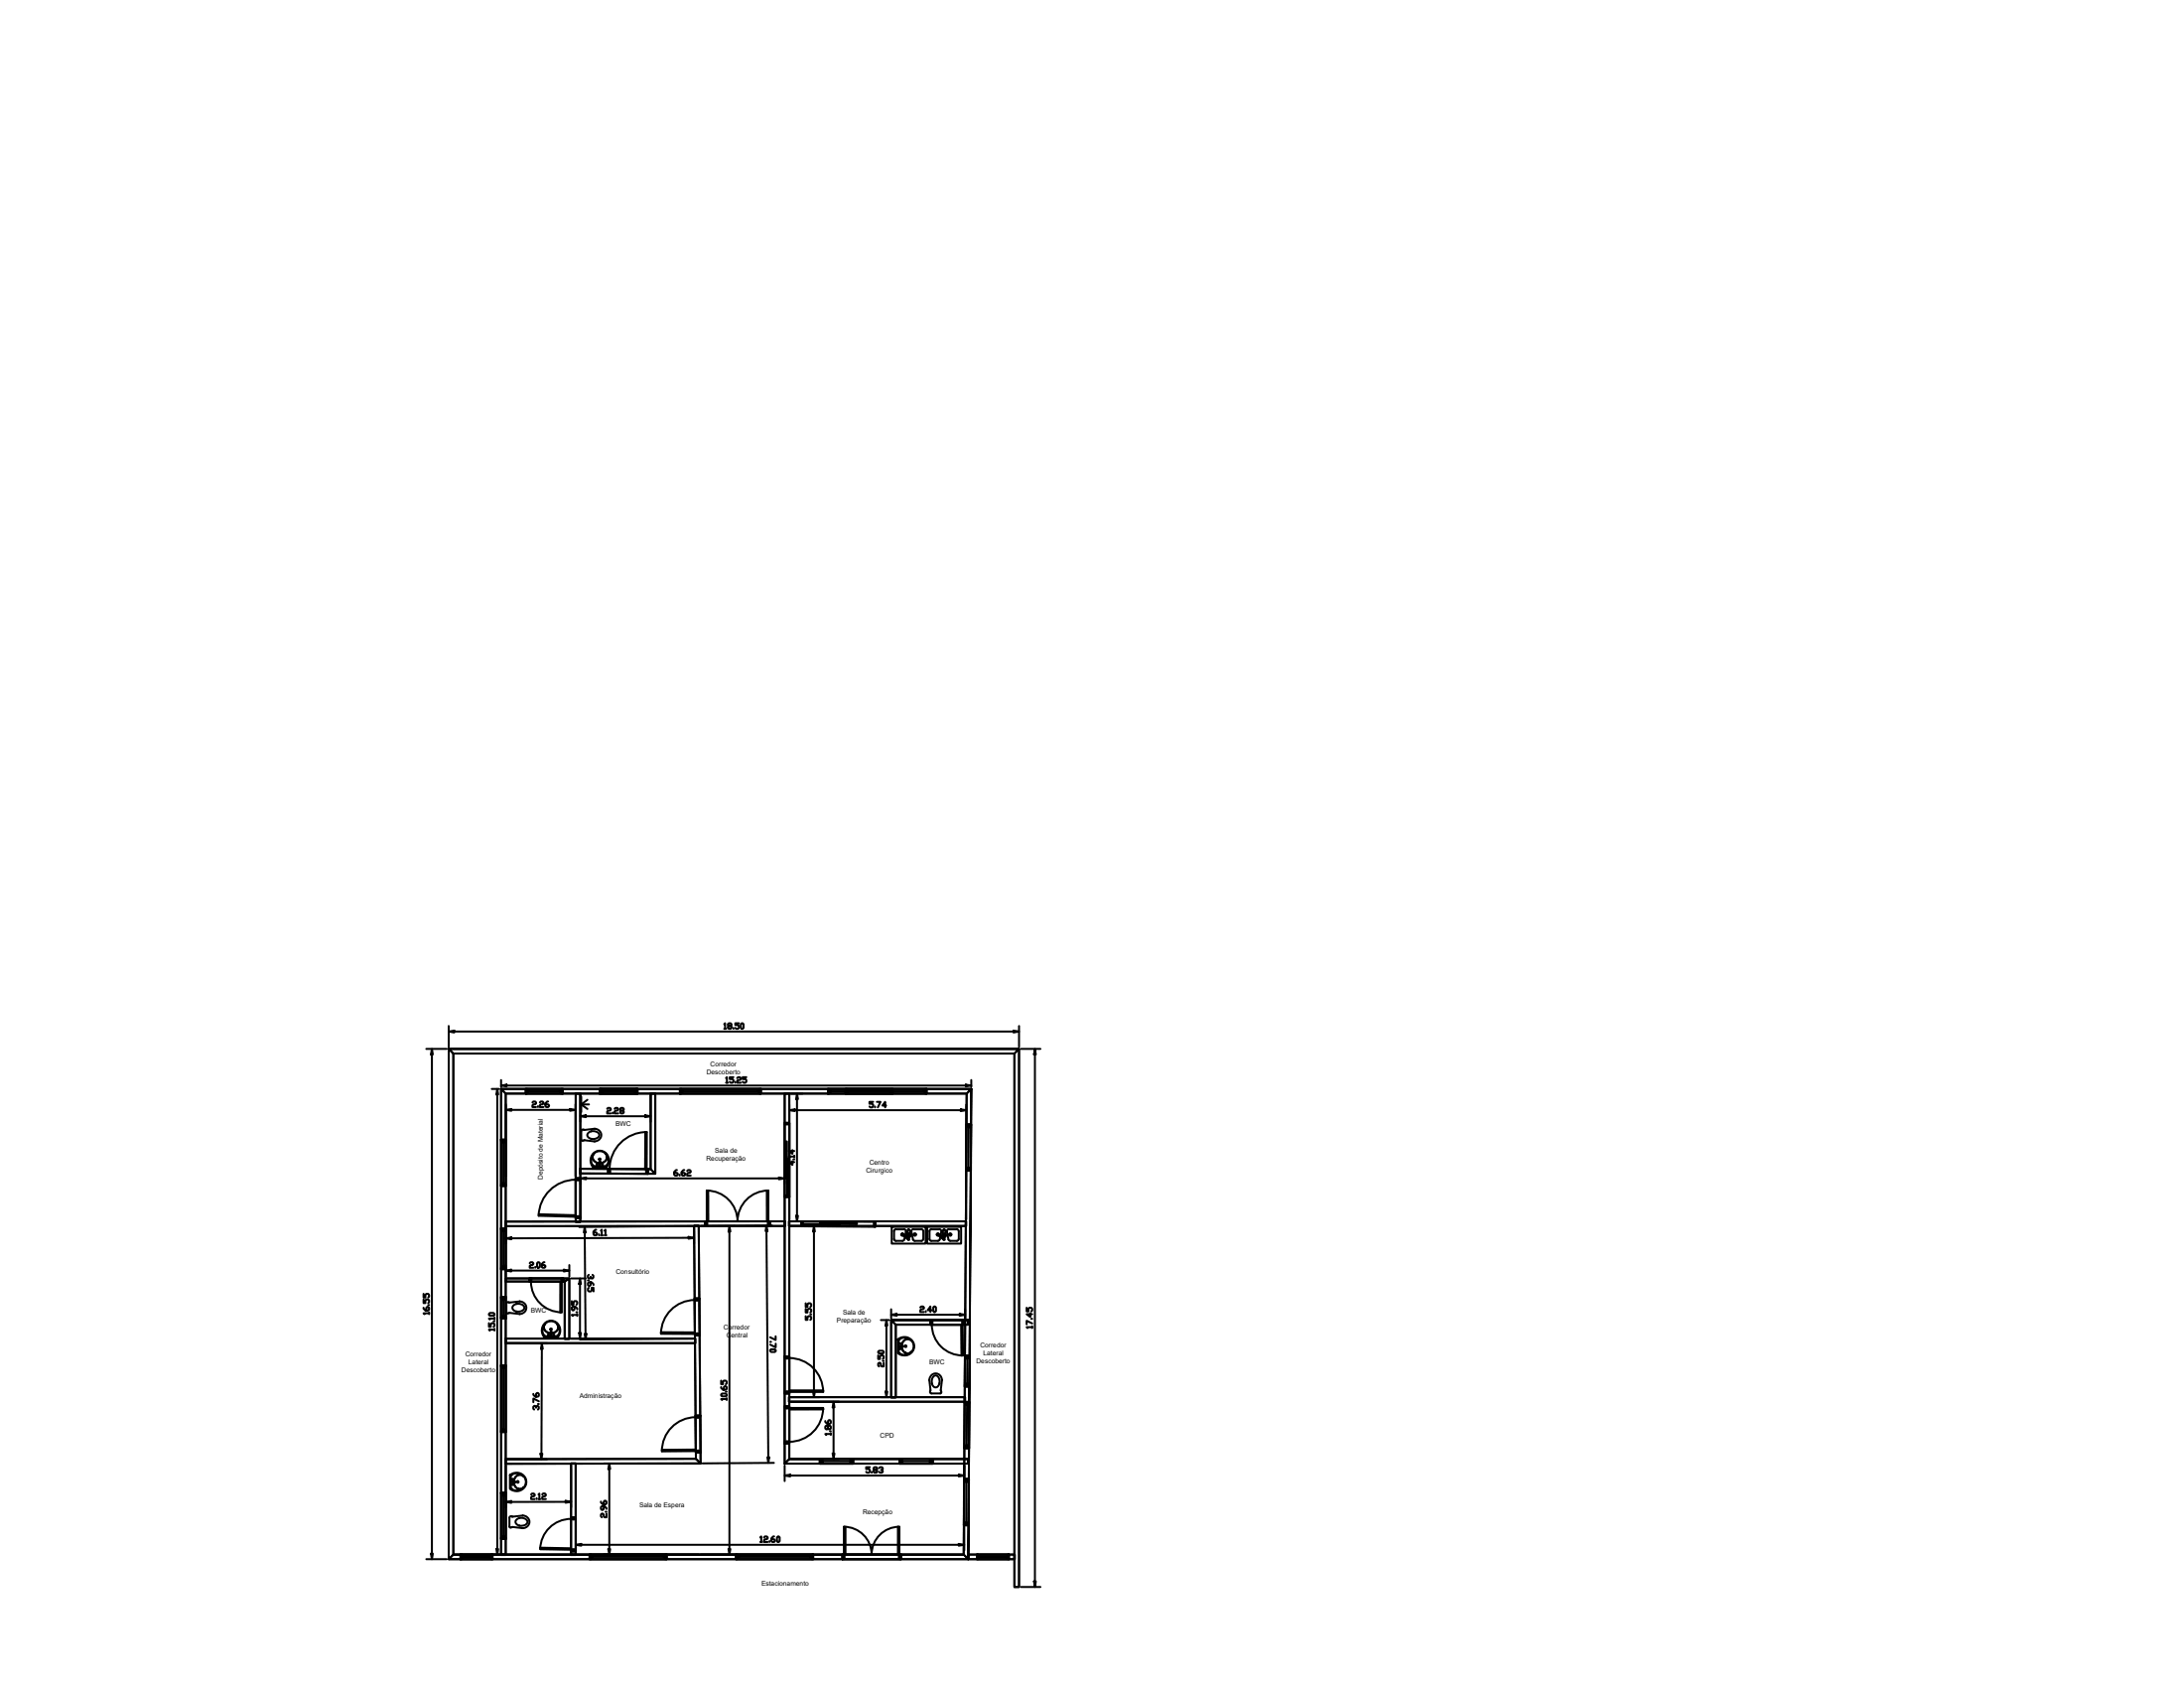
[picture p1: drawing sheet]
<svg xmlns="http://www.w3.org/2000/svg" width="279mm" height="216mm" viewBox="0 0 279 216" stroke-linecap="round" stroke-linejoin="round" font-family="sans-serif">
<!-- layer: BUILDING_ENVELOPE -->
<g fill="none" stroke="#000" stroke-width=".25">
<path d="M64.1 139.3l.6 .6v58.9h-.6zM64.7 139.9h59l-.4 58.9h-65.3h65.3l.6 .6h-66.5l.6-.6v-64h71.8v68.2h.6v-68.8h-73h73l-.6 .6h-71.8l-.6-.6v65.2l.6-.6v-64l-.6-.6v65.2h66.5M64.7 139.9v59h-.6l.6-.1M67.3 139.3h4.7v.6h-4.7zM67.3 139.3v.6M67.5 139.5v-.2h-.2v.6M67.5 139.7v.2h-.2M67.5 139.5h.2v.2h-.2zM67.7 139.6h3.9M71.6 139.5h.2v.2h-.2zM71.8 139.5v-.2h.2v.6M71.8 139.7v.2h.2"/>
<path d="M72 139.3v.6M73.6 139.9h.6v16.3h-.6zM73.6 139.8l.6 .1zM73.6 139.9v16.3M74.2 139.9v16.4h-.6l.6-.1M76.7 139.3h4.9v.6h-4.9zM76.7 139.3v.6M76.8 139.3h4.7v.6h-4.7zM76.8 139.3v.6h.2v-.2M76.8 139.3h.2v.2M76.8 139.3v.6M76.9 139.5v-.2h-.2v.6"/>
<path d="M76.9 139.7v.2h-.2M76.9 139.5h.2v.2h-.2zM77 139.5h.2v.2h-.2zM77.1 139.6h4.1M81.1 139.5h.2v.2h-.2zM81.2 139.5h.2v.2h-.2zM81.4 139.5v-.2h.2v.6M81.4 139.7v.2h.2M81.5 139.3v.6h-.2v-.2M81.5 139.3h-.2v.2M81.5 139.3v.6M81.6 139.3v.6"/>
<path d="M83.2 139.9h.6v10.2l-.6-.6zM83.2 139.9l.6-.1h-.6v9.7M83.8 139.9v10.2h-9.6M87 139.3h10.3v.6h-10.3zM87 139.3v.6M87.2 139.5v-.2h-.2v.6M87.2 139.7v.2h-.2M87.2 139.5h.2v.2h-.2zM87.4 139.6h9.5M96.9 139.5h.2v.2h-.2zM97.1 139.5v-.2h.2v.6M97.1 139.7v.2h.2"/>
<path d="M97.3 139.3v.6M100.4 139.9v47.3h23.5v-.6h-22.9h22.9v.6h-23.5l.6-.6v-46.7M100.4 139.9h.6v46.7l-.6 .6zM100.4 139.8l.6 .1zM105.9 139.3h8.3v.6h-8.3zM105.9 139.3v.6M106.1 139.5v-.2h-.2v.6M106.1 139.7v.2h-.2M106.1 139.5h.2v.2h-.2zM106.3 139.6h11.8M108.2 139.3h10.3v.6h-10.3zM108.2 139.3v.6"/>
<path d="M108.4 139.5v-.2h-.2v.6M108.4 139.7v.2h-.2M108.4 139.5h.2v.2h-.2zM113.8 139.5h.2v.2h-.2zM114 139.5v-.2h.2v.6M114 139.7v.2h.2M114.2 139.3v.6M118.1 139.5h.2v.2h-.2zM118.3 139.5v-.2h.2v.6M118.3 139.7v.2h.2M118.5 139.3v.6M129.8 134.8l.6-.6v68.8h-.6z"/>
<path d="M64.1 145.8h.6v5.9h-.6zM64.1 157.1h.6v5.2h-.6zM64.1 145.8h.6v.2h-.2M64.1 145.8v.2h.2M64.1 157.1h.6v.2h-.2M64.1 157.1v.2h.2M64.1 145.8h.6M64.1 151.7h.6M64.1 157.1h.6M64.3 151.5h-.2v.2M64.3 146h.2v.2h-.2zM64.3 151.3h.2v.2h-.2z"/>
<path d="M64.3 157.3h.2v.2h-.2zM64.4 146.2v5.1M64.4 157.5v4.4M64.5 151.5h.2v.2h-.6M64.6 156.2l.1 .6zM64.7 156.2h35.7v.6h-35.7zM68.9 155.3l4.8 .1-.1 .2-4.7-.1zM73.6 150.7h.7v5.1h-.7zM73.6 150.9a4.7 4.7 0 0 0-4.7 4.6M73.6 155.6l.4-.1v.1h.2v.2h-.6zM73.6 150.7h.6v.2l-.3 .1v-.1h-.3zM73.6 155.8h.6"/>
<path d="M73.6 150.7h.6M74.2 149.5v.6zM74.2 149.5h9l.6 .6h-9.6zM74.2 149.5h9M77.8 149.5h5.1v.6h-5.1zM77.8 149.5h.2v.2h.1l-.1 .4h-.2zM77.8 149.5v.6M82.6 144.8h.2l-.1 4.7h-.2zM82.7 149.5h.2v.6h-.2v-.2h-.1zM82.7 144.8a4.7 4.7 0 0 0-4.7 4.7M82.9 149.5v.6M88.8 156.8h.6l.2 30.4-.6-.6z"/>
<path d="M88.8 156.8h.6zM88.8 156.8l.2 29.8h-24.3M89.4 156.8l.2 30.4h-24.9M100.4 156.2v.6v-.6h-35.7M100.4 156.8h-35.7M100.9 156.2l.1 .6zM101 156.2h22.6l-.1 .6h-22.5zM101 156.2h22.6v.6v-.6M101 156.8h22.5M123.6 149.7h.6M123.6 143.8h.6v5.9h-.6zM123.6 143.8h.6"/>
<path d="M123.8 149.5h-.2v.2h.6M123.8 149.3h.2v.2h-.2zM123.8 144h.2v.2h-.2zM123.9 144.2v5.1M124 149.5h.2v.2M124.2 143.8h-.6v.2h.2M124.2 143.8v.2h-.2M64.1 165.9h.6v2.7h-.6zM64.1 174.6h.6v8.6h-.6zM64.1 174.6h.6v.2h-.2M64.1 174.6v.2h.2M64.1 168.6h.6"/>
<path d="M64.1 165.9h.6M64.1 174.6h.6M64.1 162.3h.6M64.3 168.4h-.2v.2h.6M64.3 168.2h.2v.2h-.2zM64.3 166.1h.2v.2h-.2zM64.3 174.8h.2v.2h-.2zM64.3 162.1h-.2v.2M64.3 161.9h.2v.2h-.2zM64.4 166.3v1.9M64.4 175v7.8M64.5 168.4h.2v.2"/>
<path d="M64.5 162.1h.2v.2h-.6M64.6 171.2l.1 .6zM64.7 165.9h-.6v.2h.2M64.7 165.9v.2h-.2M64.7 171.2h24.2v.6h-24.2zM64.7 171.2h24.3v.6l-.1-.6M64.7 171.8h24.2M67.7 163.5h4.4v.4h-4.4zM67.7 163.5h.3l-.1 .4h-.2zM67.7 163.5v.4M67.9 163.9a3.9 3.9 0 0 0 4 3.9M71.7 163.9h.2v4h-.2z"/>
<path d="M71.8 163.5h.3v.4h-.2zM72.1 163.5v.4M72.2 163.9l.6-.4v7.7h-.6zM72.2 171.2l.6 .1zM72.2 163.9v7.3M72.8 163.5v7.7M84.6 170.4h4.3v.2h-4.3zM88.8 166.1h.7v4.7h-.6zM88.9 166.3a4.3 4.3 0 0 0-4.3 4.3M88.9 166.1h.6v.2l-.4 .1v-.1h-.2zM88.9 166.1h.6M88.9 170.6l.4-.1v.1h.2v.2h-.6z"/>
<path d="M88.9 170.8h.6M100.4 173.5h.6v4.7h-.6zM100.4 179.9h.6v4.7h-.6zM100.4 178h.4h.2v.2h-.6zM100.4 173.5h.6v.2l-.4 .1v-.1h-.2zM100.4 179.9h.6v.2l-.4 .1v-.1h-.2zM100.4 178.2h.6M100.4 173.5h.6M100.4 179.9h.6M100.9 178.7l.1 .6zM101 173.7a4.3 4.3 0 0 1 4.3 4.3M101 178.7h22.4v.6h-22.4z"/>
<path d="M101 178.7h22.5v.6l-.1-.6M101 177.8h4.3v.2h-4.3zM101 179.3h22.4M114 178.7v-9.9l.6 .6h9.3v-.6h-9.9h9.9v.6h-9.3v9.3M114 168.8l.6 .6v9.3h-.6zM114 178.7l.6 .1zM119 168.8h4.4v.7h-4.4zM119 168.8h.2v.2h.1l-.1 .4h-.2zM119 168.8v.6M119.2 169.4a3.9 3.9 0 0 0 4 4M123 169.4h.2v4h-.2zM123.2 168.8h.2v.6h-.2v-.2h-.1z"/>
<path d="M123.4 168.8v.6M123.4 179.3h.6v5.9h-.7zM123.4 179.3h.6v.2h-.2M123.4 179.3v.2h.2M123.4 179.3h.6M123.4 177.3h.6M123.4 173.4h.7l-.1 3.9h-.6zM123.5 173.4h.5v.2h-.2M123.5 173.4l-.1 .2h.2M123.5 173.4h.5M123.6 179.5h.2v.2h-.2zM123.6 177.1h-.2v.2"/>
<path d="M123.6 176.9h.2v.2h-.2zM123.6 173.6h.2v.2h-.2zM123.7 179.7v5.1M123.7 173.8v3.1M123.8 177.1h.2v.2h-.6M58.9 198.8h4.1v.6h-4.1zM58.9 199.3h.2v.1h-.2zM58.9 198.8h.2v.2h-.2zM58.9 198.8v.6M59.1 199h3.7v.2h-3.7zM62.8 198.8h.2v.6h-.2zM63 198.8v.6"/>
<path d="M64.1 190.9h.6v5.9h-.6zM64.1 198.8v-59.5l.6 .6h59l.6-.6h-60.2h60.2l-.6 .6-.4 58.9 .6 .6 .4-60.1-.4 60.1M64.1 190.9h.6v.2h-.2M64.1 190.9v.2h.2M64.1 183.2h.6M64.1 190.9h.6M64.1 196.8h.6M64.3 183h-.2v.2M64.3 182.8h.2v.2h-.2zM64.3 196.6h-.2v.2M64.3 191.1h.2v.2h-.2zM64.3 196.4h.2v.2h-.2z"/>
<path d="M64.4 191.3v5.1M64.5 183h.2v.2h-.6M64.5 196.6h.2v.2h-.6M64.6 186.6l.1 .6zM64.7 186.6h24.3l.6 .6h-24.9zM69.1 198h4v.2h-4zM73 194.1h.7v4.3h-.7zM73.1 194.3a3.9 3.9 0 0 0-4 3.8M73.1 187.2h.5v11.6h-.5zM73.1 198.8l.5 .1zM73.1 187.2l.5-.1h-.5v11.7M73.1 198.2l.3-.1v.1h.2v.2h-.5z"/>
<path d="M73.1 194.1h.5v.2l-.3 .1v-.1h-.2zM73.1 198.4h.5M73.1 194.1h.5M73.6 187.2v11.6M75.4 198.8h9.9v.6h-9.9zM75.4 198.8v.6h.2v-.2M75.4 198.8h.2v.2M75.4 198.8v.6M75.6 199h.2v.2h-.2zM75.8 199.1h9.1M84.7 185.4h4.3v.2h-4.3zM84.9 199h.2v.2h-.2z"/>
<path d="M85.3 198.8v.6h-.2v-.2M85.3 198.8h-.2v.2M85.3 198.8v.6M89 181.1h.6v4.7h-.6zM89 181.3a4.3 4.3 0 0 0-4.3 4.3M89 181.1h.6v.2h-.4h-.2zM89 181.1h.6M89 185.6l.4-.1v.1h.2v.2h-.6zM89 185.8h.6M94.2 198.8h9.8v.6h-9.8zM94.2 198.8v.6h.2v-.2M94.2 198.8h.2v.2"/>
<path d="M94.2 198.8v.6M94.4 199h.2v.2h-.2zM94.6 199.1h9M100.4 184.4l.4-.1v.1h.2v.2h-.6zM100.4 184.6h.6M101 180.1h4.3v.2h-4.3zM103.6 199h.2v.2h-.2zM104 198.8v.6h-.2v-.2M104 198.8h-.2v.2M104 198.8v.6M104.9 186.6h4.2v.6h-4.2zM104.9 186.6v.6h.2v-.2"/>
<path d="M104.9 186.6h.2v.2M104.9 186.6v.6M105.1 186.8h.2v.2h-.2zM105.3 186.9h3.5M105.3 180.1a4.3 4.3 0 0 1-4.3 4.3M107.8 198.8h7.5v.6h-7.5zM107.8 198.8h.2v.2v.4h-.2zM107.8 198.8v.6M108 195.3a3.6 3.6 0 0 1 3.5 3.5 3.6 3.6 0 0 1 3.6-3.5M108 195.3h.2v3.5h-.2zM108.8 186.8h.2v.2h-.2zM109.1 186.6v.6h-.1v-.2"/>
<path d="M109.1 186.6h-.1v.2M109.1 186.6v.6M114.9 195.3h.2v3.5h-.2zM115.1 198.8h.2v.6h-.2v-.2h-.1zM115.1 186.6h4.2v.6h-4.2zM115.1 186.6v.6h.2v-.2M115.1 186.6h.2v.2M115.1 186.6v.6M115.3 186.8h.2v.2h-.2zM115.3 198.8v.6M115.5 186.9h3.4M118.9 186.8h.2v.2h-.2z"/>
<path d="M119.3 186.6v.6h-.2v-.2M119.3 186.6h-.2v.2M119.3 186.6v.6M123.3 195.1h.6M123.3 189.2h.7l-.1 5.9h-.6zM123.3 189.2h.6v.2h-.2M123.3 189.2v.2h.2M123.3 189.2h.6M123.4 185.2h.6M123.5 194.9h-.2v.2M123.5 194.7h.2v.2h-.2zM123.5 189.4h.2v.2h-.2z"/>
<path d="M123.6 185h-.2v.2M123.6 184.8h.2v.2h-.2zM123.6 189.6v5.1M123.7 194.9h.2v.2h-.6M123.8 185h.2v.2h-.6M123.8 198.8l.1 .6zM123.9 198.8h5.9v.6h-5.9zM123.9 198.8h5.9v.6v-.6M123.9 199.4h5.9M125 198.8h4.1v.6h-4.1zM125 198.8h.2v.6h-.2zM125 198.8v.6"/>
<path d="M125.2 199h3.7v.2h-3.7zM128.9 198.8h.2v.2h-.2zM128.9 199.3h.2v.1h-.2zM129.1 198.8v.6"/>
</g>
<!-- layer: FIXTURES -->
<g fill="none" stroke="#000" stroke-width=".25">
<path d="M74.6 144.5h-.2v.2v1.2l.4-.1 1.3 .2a.81 .81 0 0 0 .8-.8 .81 .81 0 0 0-.9-.8l-1.2 .1M74.6 144.5h.2M75.3 144.9a.93 .93 0 0 1 1.4 .2 .82 .82 0 0 1-1.2 .5 .42 .42 0 0 1-.3-.3 .42 .42 0 0 1 .1-.4zM76 147.5a1.22 1.22 0 0 1 1.6 .1 1.22 1.22 0 0 1 0 1.7h-1.7a1.31 1.31 0 0 1 .1-1.8zM76 147.5a.8 .8 0 0 0 0 1 .8 .8 0 0 0 1 .2l.3-.1 .3-.3a.93 .93 0 0 1-1 .5 .93 .93 0 0 1-.8-.9 .92 .92 0 0 1 1-.7 .92 .92 0 0 1 .8 .9v.2v-.4l-.2-.4a1.06 1.06 0 0 1 .1 1.6l-1.3 .1a.96 .96 0 0 1-.2-1.7zM76.3 149h.2M76.4 148.9v.2M76.7 148.6h.1v.5h-.1zM77 149h.2M77.1 148.9v.2M65.1 166.6h-.2l-.1 .1v1.2l.1 .1 .2-.1M65.7 167a.91 .91 0 0 1 1.4 .2 .8 .8 0 0 1-1.2 .5 .42 .42 0 0 1-.2-.7z"/>
<path d="M66.5 166.5l-1.4 .1M66.5 166.4h.1M66.5 166.5a.81 .81 0 0 1 .8 .8 .81 .81 0 0 1-.8 .8l-1.4-.2M69.7 169.2a1.22 1.22 0 0 1 1.7 .1 1.22 1.22 0 0 1 0 1.7h-1.8a1.31 1.31 0 0 1 .1-1.8zM69.9 170.9a.96 .96 0 0 1-.1-1.6 .8 .8 0 0 0 0 1 .8 .8 0 0 0 .9 .2l.5-.2 .2-.3a.93 .93 0 0 1-1.1 .5 .93 .93 0 0 1-.7-.9 .93 .93 0 0 1 1-.6 .93 .93 0 0 1 .8 .9v.1v-.4l-.2-.3a1.06 1.06 0 0 1 0 1.6h-1.3M70.1 170.7h.1M70.1 170.6v.2M70.4 170.3h.1v.5h-.1zM70.7 170.7h.2M70.8 170.6v.2M114.9 171.3a1.21 1.21 0 0 1 1.9 .3 1.21 1.21 0 0 1-.9 1.8l-.7-.1-.3-.2zM114.9 171.6v1.2a.95 .95 0 0 0 1.7 .1l-.3 .2h-.4a.91 .91 0 0 0 1-.6 .91 .91 0 0 0-.4-1.1 .88 .88 0 0 0-1.1 .4 .88 .88 0 0 0 .3 1.2l.2 .1a.93 .93 0 0 1-.5-1.1 .93 .93 0 0 1 .9-.7l.3 .2a1.05 1.05 0 0 0-1.6 0l-.1 .1"/>
<path d="M115.1 172.5h.1M115.1 171.8h.1M115.1 172.1h.5v.1h-.5zM115.1 171.8v.1M115.1 172.4v.2M118.9 176.5h.1M118.9 176.5a.81 .81 0 0 1 .8-.8 .81 .81 0 0 1 .8 .8l-.1 1.3v.3l-.1 .1h-1.1l-.2-.1-.1-1.6M119.2 176.9h.1M119.2 176.9a.77 .77 0 0 1 .6-1 .82 .82 0 0 1 .4 1M119.2 177a.48 .48 0 0 0 .5 .5 .48 .48 0 0 0 .5-.5M120.2 176.9h.1M65.2 188.7a1.21 1.21 0 0 1 1.8 .1 1.21 1.21 0 0 1-.3 1.8l-.4 .1h-.5l-.6-.3z"/>
<path d="M65.3 189a.97 .97 0 0 1 1.7-.2 .81 .81 0 0 0-1 0 .81 .81 0 0 0-.2 1l.2 .4 .3 .2a.91 .91 0 0 1-.5-1.1 .91 .91 0 0 1 1-.6 .93 .93 0 0 1 .5 1 .93 .93 0 0 1-.9 .8l-.1-.1 .3 .1 .4-.3a1.05 1.05 0 0 1-1.6 .1l-.1-.2M65.3 189v1.1M65.4 195.4l-.2-.1v-1.2l.1-.1 1.6-.2a.81 .81 0 0 1 .8 .9 .81 .81 0 0 1-.8 .8l-1.3-.2-.2 .1M65.4 189.9h.2M65.4 189.2h.2M65.4 189.5h.5v.1h-.5zM65.5 189.1v.2M65.5 189.8v.2M66.4 195.1h.1M66.4 194.2a.49 .49 0 0 0-.5 .5 .49 .49 0 0 0 .5 .4M66.5 194.2h-.1M66.5 194.2a.7 .7 0 0 1 .9 .6 .93 .93 0 0 1-.9 .3"/>
<circle cx="76.7" cy="148.3" r=".1"/>
<circle cx="70.5" cy="170" r=".11"/>
<circle cx="115.9" cy="172.2" r=".1"/>
<circle cx="66.2" cy="189.5" r=".1"/>
</g>
<g fill="none" stroke="#000" stroke-width=".25">
<path d="M114.1 156.9h4.3v2.2h-4.3zM114.4 157.3l1.3-.1 .1 .1 .1 .2-.3 1.2h-1l-.2-.1v-.1zM115.4 157.8l.8 .6v.1l-.8-.6zM116.1 157.3l.1-.1 .2 .1 .1 .7a.25 .25 0 0 1-.3 .3 .25 .25 0 0 1-.2-.3M116.1 157.3l-.1 .7M116.8 157.2l-.2 .1v.2l.2 1M116.8 157.2l1.3 .1v1.2v.1l-.2 .1h-.9l-.2-.2M118.6 156.9h4.4v2.2h-4.4zM119 157.3l1.2-.1 .2 .1v.2l-.3 1.2h-1l-.1-.1-.1-.1zM120 157.8l.8 .6-.1 .1-.8-.6zM120.5 158l.1 .2 .2 .1M120.7 157.3l.1-.1 .1 .1 .1 .7v.2l-.2 .1"/>
<path d="M120.7 157.3l-.2 .7M120.8 158.3h.1M121.3 158.5l.3 .2h.8M121.4 157.2l-.2 .1-.1 .2 .2 1M121.4 157.2h1M122.4 157.2l.2 .1 .1 .2v1l-.1 .1-.2 .1"/>
<circle cx="115.4" cy="157.9" r=".1"/>
<circle cx="115.4" cy="157.9" r=".15"/>
<circle cx="116.2" cy="157.9" r=".1"/>
<circle cx="116.2" cy="157.9" r=".15"/>
<circle cx="116.2" cy="158.5" r=".09"/>
<circle cx="117" cy="157.9" r=".1"/>
<circle cx="117" cy="157.9" r=".15"/>
<circle cx="120" cy="157.9" r=".1"/>
<circle cx="120" cy="157.9" r=".15"/>
<circle cx="120.8" cy="158.5" r=".09"/>
<circle cx="120.8" cy="157.9" r=".1"/>
<circle cx="120.8" cy="157.9" r=".15"/>
<circle cx="121.6" cy="157.9" r=".1"/>
<circle cx="121.6" cy="157.9" r=".15"/>
</g>
<!-- layer: ENCANAMENTO -->
<path d="M74.4 141.3h1M74.4 140.3v1.9M75.2 140.7l-.8 .6 .8 .5" fill="none" stroke="#000" stroke-width=".25"/>
<g fill="none" stroke="#000" stroke-width=".25">
<path d="M90.2 156.2h8.3v.6h-8.3zM90.2 156.2h.2v.2h.1l-.1 .4h-.2zM90.2 156.2v.6M90.4 152.3a3.9 3.9 0 0 1 4 3.9 3.9 3.9 0 0 1 3.9-3.9M90.4 152.3h.2v3.9h-.2zM98.1 152.3h.2v3.9h-.2zM98.3 156.2h.2v.6h-.2v-.2h-.1zM98.5 156.2v.6M100.4 143.6h.6v9.5h-.6zM100.4 143.6h.6v.2h-.6zM100.4 152.9h.6v.2h-.6zM100.4 143.6h.6"/>
<path d="M100.4 153.1h.6M100.5 146h.2v4.7h-.2zM100.7 148.2h.2v4.7h-.2zM102.5 156.2l9.5 .1v.6l-9.5-.1zM102.5 156.2h.2v.6h-.2zM102.5 156.2v.6M102.7 156.5l4.8 .1v.2l-4.8-.1zM104.9 156.4h4.7v.2l-4.7-.1zM111.8 156.3h.2v.6h-.2zM112 156.3v.6M64.7 163.5v.4zM64.7 163.5h8.1l-.6 .4h-7.5z"/>
<path d="M64.7 163.5h8.1M64.7 163.9h7.5"/>
</g>
<!-- layer: 0 -->
<g fill="none" stroke="#000" stroke-width=".25">
<path d="M54.5 134.2h2.7M55.3 134.2l.1 .7h-.3zM55.3 134.9v63.8M57.4 131.9l.7-.1v.3zM57.4 131.2v2.7M58.1 131.9h71.6M62.9 139.3h1M63.6 139.3l.1 .7h-.2zM63.6 140v58.1M64.1 138.8l.7-.1v.3zM64.1 138.1v.9M64.8 138.8h58.7"/>
<path d="M92.6 131l.2-.1v.7M92.6 131.6h.3M92.9 137.9l.1-.1v.7M92.9 138.5h.2M93.2 131.2l-.1-.2 .1-.1h.3l.1 .2-.5 .2 .1 .3h.3l.1-.1-.1-.3M93.8 137.8h-.4v.2h.3l.1 .1v.3l-.1 .1h-.2l-.1-.1M93.8 131.5v.1M94.1 138.4v.1M94.3 137.9l.1-.1h.3l.1 .1-.1 .2h-.3l-.1 .2v.2h.5M94.5 130.9h-.4v.2h.3l.1 .1v.3l-.1 .1h-.2l-.1-.1M94.8 131l.1-.1 .2 .1v.5l-.1 .1-.2-.1zM95.5 137.8h-.5v.2h.4l.1 .1v.3l-.1 .1h-.3l-.1-.1"/>
<path d="M101.2 139.9h1.5M102 139.9l.1 .7h-.3zM123.5 138.7l.8 .1-.8 .2zM124.3 138.1v.9M129.7 131.8l.7 .1-.7 .2zM130.4 131.2v2.7M130.6 134.2h2.5M132.4 134.2l.1 .7h-.2zM132.4 134.9v67.4M64.7 157.1v2M64.7 158.4l.7-.1v.2zM64.7 142l.7-.2v.3z"/>
<path d="M64.7 141.2v9.2M65.4 142h7.5M68.1 141l.1-.1h.3l.1 .1-.1 .2h-.3l-.1 .2v.2h.5M68.8 141.5v.1M69.1 141l.1-.1h.2l.1 .1-.1 .2h-.2l-.1 .2v.2h.4M70.1 140.9h-.1l-.2 .2v.4l.1 .1h.2l.1-.1-.1-.3h-.3M72.9 141.8l.7 .2-.7 .1zM73.6 141.2v9.2M74.2 142.8l.8-.2v.3zM74.2 140.1v3.4M74.3 150.7l.7-.1v.2zM74.3 150.9v.5"/>
<path d="M74.8 156.9l.1 .7h-.2zM74.8 157.6l.1 13M75 142.8h7.5M75 150.7h24.7M76.3 157.3l-.4 .2v.4l.1 .1h.3l.1-.2-.1-.2h-.4M76.6 157.9v.1M76.9 157.4l.1-.1v.7M76.9 158h.2M77.3 157.4l.2-.1v.7M77.3 158h.3M77.7 141.8l.1-.1h.2l.1 .1-.1 .3h-.2l-.1 .1v.2h.4M78.4 142.3v.1"/>
<path d="M78.6 141.8l.1-.1h.3l.1 .1-.1 .3h-.3l-.1 .1v.2h.5M79.4 142.1l-.1-.2 .1-.2h.3l.1 .1-.1 .3h-.3l-.1 .1 .1 .2h.3l.1-.1-.1-.2M82.5 142.6l.7 .2-.7 .1zM83.2 140.1v3.4M86.6 149.7h-.1l-.3 .2v.3l.2 .2h.2l.1-.2-.1-.2h-.4M87 150.2v.2M87.5 149.7h-.1l-.2 .2v.3l.1 .2h.2l.2-.2-.2-.2h-.3M87.9 149.8l.1-.1h.3l.1 .1-.1 .2h-.3l-.1 .1v.3h.5M88.1 158.2l.7 .1-.7 .1zM88.1 158.3l-22.7 .1M88.5 156.8l-14.4 .1M88.8 157v2"/>
<path d="M93.3 156.8l.1 .7h-.2zM93.3 157.5v40.6M98.1 156.7l.1 .8h-.3zM98.1 157.5l.2 28.9M98.8 156.7l-9.2 .1h4.4M99.7 150.6l.7 .1-.7 .1zM100.4 150.9v.5M101 142l.7-.1v.2zM101 141.3v14.7M101.2 156.2h1.5M101.2 156.8h3.6M101.4 148.5v.5l-.5-.4h.7"/>
<path d="M101.4 147.1v.5l-.5-.4h.7M101.5 148.3h.1M101.6 147.9h-.7l.1 .1M101.6 147.8v.2M101.7 142h21.2M101.8 155.5h.3l-.1 .7zM102 140.6v14.9M104.1 156.8l.1 .7h-.2zM104.1 157.5v20.5M111.7 140.9h-.5v.3h.4l.1 .1v.2l-.1 .1h-.3l-.1-.1M111.9 141.5v.1M112.2 140.9h.4l-.3 .7"/>
<path d="M113.4 141.4h-.5l.3-.5v.7M122.9 141.9l.7 .1-.7 .1zM123.6 141.3v14.7M54.2 167.3l.2 .3h.4l.1-.1v-.2l-.1-.2-.3 .2v.3M54.2 166.2v.5h.2v-.4l.1-.1h.3l.1 .1v.3l-.1 .1M54.2 165.5v.5h.2v-.4l.1-.1h.3l.1 .1v.2l-.1 .2M54.8 166.9h.1M54.9 168h-.7l.1 .1M54.9 167.9v.2M62.5 169.2v.5h.3v-.3l.1-.2h.2l.2 .2v.2l-.2 .1M62.7 167.9h.4l.2 .3-.2 .1h-.4l-.2-.1zM63.1 169h.2"/>
<path d="M63.3 170.1h-.8l.2 .1M63.3 168.6h-.8l.2 .2M63.3 168.5v.3M63.3 170v.2M64.7 162.5l.7-.1v.2zM64.7 161.8v1.5M64.9 171.8h5.1M65.4 162.5h6.7M67.8 161.6l.1-.2h.2l.1 .2-.1 .2h-.2l-.1 .1v.3h.4M68.2 178.3l.3 .3h.3l.1-.1v-.2l-.1-.1-.2 .1v.3M68.5 162v.2M68.6 179.9l.1-.1 .2 .1v.3l-.1 .1"/>
<path d="M68.8 179.6h.1M68.8 161.4l.3 .2v.4l-.1 .2-.3-.2v-.4zM68.9 179.2l-.7-.3v.4M69.3 171.8l.1 .7h-.2zM69.3 172.5v13.4M69.7 161.4h-.2l-.2 .3v.3l.1 .2h.3l.1-.2-.1-.2h-.4M72.1 162.4l.7 .1-.7 .1zM72.8 161.8v1.5M73.1 163.5h1.8M73.1 171.2h1.8M73.1 166.4v.5h.3v-.4l.1-.1h.2l.2 .1v.3l-.2 .1M73.5 167.1v.4l-.2 .1-.2-.1v-.3l.2-.1h.3l.3 .3v.1"/>
<path d="M73.7 167.8h.2M73.9 168.2h-.8l.2 .1M73.9 168.1v.2M74.1 170.5h.2l-.1 .7zM74.2 163.5l.1 .7h-.2zM74.2 164.2v6.3M74.8 170.6h.2l-.1 .7zM75.3 163.1l-.1 .1v.2l.1 .1 .3-.1M75.3 164.7l-.1 .1v.3l.1 .1h.3l.1-.1v-.4h.2v.5M75.3 163.8h-.1M75.6 164v.4l-.3 .1-.1-.1v-.3l.1-.1h.4l.2 .2v.2M75.8 163.1l.1 .1v.2l-.1 .1h-.1l-.1-.2"/>
<path d="M88.7 171.2l-14.5 .1M92.3 178.4l.1-.2h.4l.2 .3-.2 .1h-.4zM92.3 177.4v.1l.2 .3h.3l.2-.2v-.2l-.2-.1-.2 .1v.4M92.3 176.6v.5h.2v-.4l.1-.1h.2l.2 .1v.2l-.2 .2M92.8 178h.2M93 178.9h-.7l.1 .2M93 178.8v.3M98.6 172.6h.5l.2 .2-.2 .1h-.4l-.2-.1zM98.6 171.6h-.1M99.2 170.9v.5l-.7-.4M99.2 171.9v.4l-.7-.3M101.2 178.7h3.6"/>
<path d="M101.2 179.3h6.1M103.1 168.3v.5h.2v-.3l.1-.2h.3l.1 .2v.2l-.1 .1M103.1 167.4v.5h.2v-.4l.1-.1h.3l.1 .1v.2l-.1 .2M103.1 166.7v.5h.2v-.4l.1-.1h.3l.1 .1v.2l-.1 .2M103.7 168.1h.1M104 178h.2l-.1 .7zM106.6 179.3l.2 .7h-.3zM112.3 173.4v.4h.3v-.3l.1-.1h.2l.2 .1v.2l-.2 .1M112.3 172.9l.2-.1h.4l.2 .2-.2 .1h-.4zM112.7 178.7h1M112.7 168.8h1M112.9 174.1h.2"/>
<path d="M113.1 174.3v.5h-.3l-.2-.5-.3 .1v.3l.2 .1M113.3 178h.2l-.1 .7zM113.4 168.8l.1 .7h-.2zM113.4 169.5v8.5M114 168.2l.7-.2v.3zM114 167.5v1.1M114.7 168.2h8.1M117.7 167.2l.2-.1h.2l.1 .1-.1 .3h-.2l-.2 .1v.2h.5M118.4 167.7v.1M119.2 167.6h-.5l.3-.5v.7M119.4 167.2l.1-.1 .2 .1v.5l-.1 .1-.2-.1zM122.8 168l.7 .2-.7 .1z"/>
<path d="M123.5 167.5v1.1M131.3 167.3v.4h.3v-.3l.1-.1h.2l.1 .1v.2l-.1 .1M131.8 168v.4l-.5-.3h.7M131.9 168.7h.1M132 169.7h-.7l.2 .2M132 169.3l-.7-.4v.5M132 169.6v.3M54.5 199.4h2.7M55.1 198.7h.3l-.1 .7zM62.9 198.8h1M63.5 198.1h.2l-.1 .7zM64.7 187.5v5.3"/>
<path d="M64.7 192.1l.7-.1v.2zM64.9 186.6l5.1 .1M67.9 191.1l.2-.1h.2l.1 .1-.1 .3h-.2l-.2 .1v.2h.5M68.6 180.1l-.1-.3h-.2l-.1 .1v.3l.1 .1M68.7 191.6v.1M68.9 191.1l.1-.1v.7M68.9 191.7h.2M69.1 185.9h.3l-.1 .8zM69.4 191.1l.1-.1h.2l.1 .1-.1 .3h-.2l-.1 .1v.2h.4M72.4 192l.7 .1-.7 .1zM72.4 192.1h-7M73.1 187.5v5.3"/>
<path d="M73.6 197.6l.8-.1v.2zM73.6 187.5v10.8M74.4 197.6h48.3M76.9 192.1v.1l.2 .2h.4l.1-.1v-.2l-.1-.2-.3 .2v.3M77.2 192.7v.3l-.2 .1-.1-.1v-.2l.1-.1h.4l.2 .2v.1M77.2 198.8h12.2M77.2 187.2h12.2M77.5 193.4h.1M77.6 193.6v.5h-.2l-.3-.5-.2 .1v.3l.1 .1M77.8 198.1h.3l-.2 .7zM77.9 187.2l.2 .7h-.3zM77.9 187.9v10.2"/>
<path d="M89.6 198.8h4.4M93.2 198.1h.2l-.1 .7zM97.3 196.6l.1-.1v.7M97.3 197.2h.2M97.7 196.6l.2-.1h.2l.1 .1-.1 .3h-.2l-.2 .1v.2h.5M98.2 186.4h.2l-.1 .7zM98.4 197.1v.1M99 187.1l-9.1 .1M99 196.5h-.1l-.2 .3v.3l.1 .1h.2l.2-.1-.2-.2h-.3M99.5 196.5l.2 .1v.5l-.1 .1-.2-.1v-.5zM100.4 188.7l.7-.1v.2zM100.4 187.4v2"/>
<path d="M101.1 188.7h21.6M101.2 186.6h6.1M105.6 181.8l.2 .3h.4l.1-.1v-.2l-.3-.2-.1 .2v.3M105.9 182.5l.1-.2 .3 .2v.2l-.3 .1-.1-.1v-.2l-.2-.2-.1 .2v.2l.1 .1 .2-.1M106.2 183.1h.1M106.3 183.4h-.7l.1 .1M106.3 183.3v.2M106.5 185.9h.3l-.2 .7zM106.6 180v5.9M111.3 187.7h-.5v.2h.4l.1 .1v.2l-.1 .2h-.3l-.1-.2M111.5 188.2v.2M111.9 188l-.2-.1 .2-.2h.2l.1 .2-.1 .1h-.2l-.2 .2 .2 .2h.2l.1-.2-.1-.2"/>
<path d="M112.5 187.8l.1-.1h.2l.1 .2-.2 .1M112.8 188l.1 .1-.1 .3h-.2l-.1-.2M122.7 197.5l.7 .1-.7 .1zM122.7 188.6l.7 .1-.7 .1zM123.4 187.4v10.9M130.6 203h2.5M132.3 202.3h.2l-.1 .7z"/>
</g>
<g font-size=".8">
<text x="90.4" y="137.4">Descoberto</text>
<text x="90.9" y="136.4">Corredor</text>
<text x="78.8" y="144">BWC</text>
<text x="90.4" y="148.5">Recuperação</text>
<text x="91.5" y="147.5">Sala de</text>
<text x="110.8" y="149.9">Cirurgico</text>
<text x="111.2" y="148.9">Centro</text>
<text x="69.5" y="150.9" transform="rotate(-90 69.5 150.9)">Depósito de Material</text>
<text x="67.9" y="167.9">BWC</text>
<text x="78.8" y="162.9">Consultório</text>
<text x="59.5" y="173.5">Corredor</text>
<text x="92.6" y="170">Corredor</text>
<text x="92.9" y="171.1">Central</text>
<text x="107.1" y="169.1">Preparação</text>
<text x="107.8" y="168.1">Sala de</text>
<text x="125.4" y="172.4">Corredor</text>
<text x="125.8" y="173.4">Lateral</text>
<text x="59" y="175.5">Descoberto</text>
<text x="59.9" y="174.5">Lateral</text>
<text x="74.1" y="178.8">Administração</text>
<text x="118.9" y="174.5">BWC</text>
<text x="124.9" y="174.4">Descoberto</text>
<text x="112.6" y="183.9">CPD</text>
<text x="81.8" y="192.8">Sala de Espera</text>
<text x="110.4" y="193.7">Recepção</text>
<text x="97.4" y="202.9">Estacionamento</text>
</g>
</svg>
